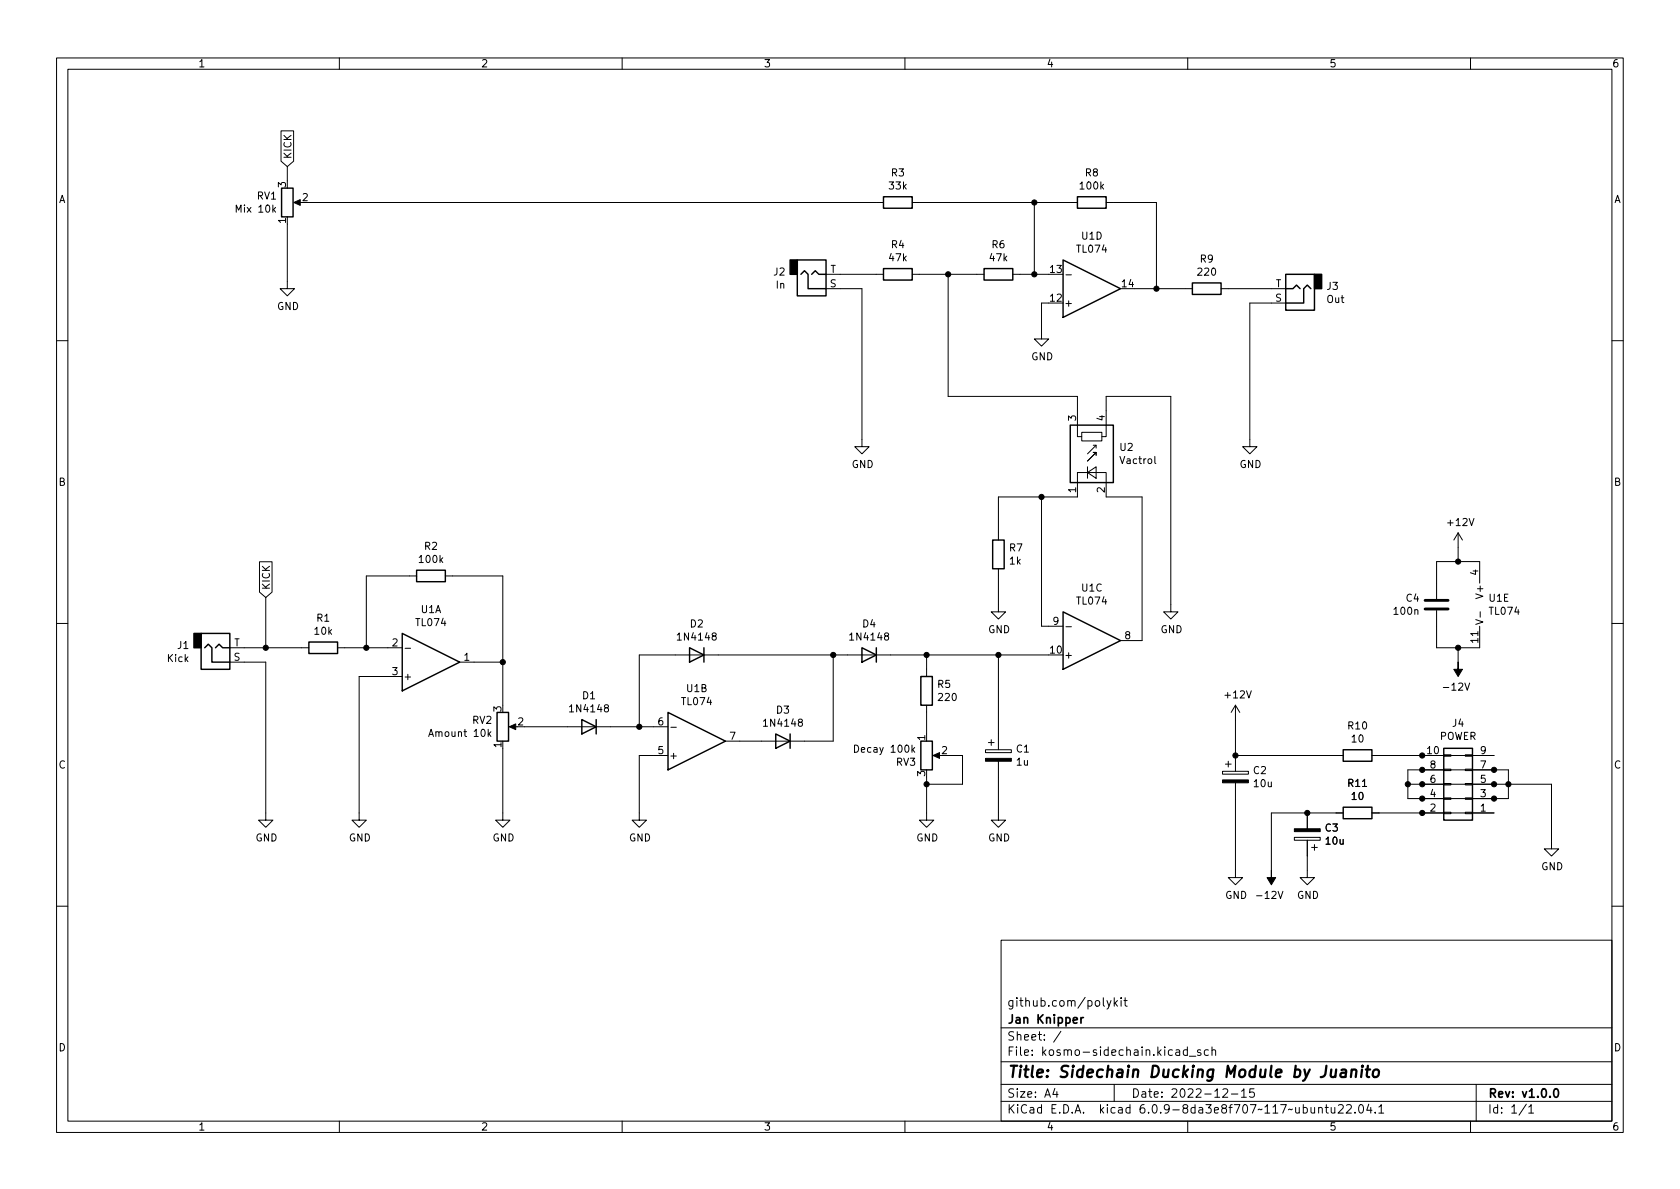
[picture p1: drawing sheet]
<svg xmlns="http://www.w3.org/2000/svg" width="297mm" height="210mm" viewBox="0 0 297 210" stroke-linecap="round" stroke-linejoin="round" font-family="sans-serif">
<g fill="none" stroke="#000" stroke-width=".18">
<path d="M10 10.2h277v190.1h-277zM12 12.2h273v186.1h-273zM60 10.2v2M110 10.2v2M160 10.2v2M210 10.2v2M260 10.2v2M49.7 23.1h2.2v5.4l-1.1 1-1.1-1zM50.8 39.6v11.4h1.3l-1.3 1.3-1.3-1.3h1.3M50.8 29.5v2.5M52.3 35.8h1M54.6 35.8h101.6"/>
<path d="M161.3 35.8h29.2M182.9 35.8v12.7M195.6 35.8h8.9v15.2M146 51h6.4v28h1.3l-1.3 1.3-1.3-1.3h1.3M146 48.5h10.2M161.3 48.5h12.7M167.6 48.5v21.6h22.9v7.1h.8M179.1 48.5h6.3M185.4 53.6h-1.3v6.3h1.3l-1.3 1.3-1.2-1.3h1.2M188.5 48.6h.9M200.7 51h10.1M215.9 51h11.4"/>
<path d="M227.3 53.6h-6.3v25.4h1.2l-1.2 1.3-1.3-1.3h1.3M10 60.2h2M191.3 76.4h3.5v1.6h-3.5zM193.3 78.7h.5v.5M193.8 78.7l-1.5 1.6M194.8 77.2h.8v-7.1h11.4v38.1h1.3l-1.3 1.3-1.3-1.3h1.3M285 60.2h2M45.9 99.3h2.2v5.4l-1.1 1-1.1-1zM176.5 95.5v-7.6h14v-4.3h5.1v4.3h6.3v25.4h-3.8M184.1 87.9v22.8h3.9M192.3 83.6l1.5-1.1v2.1zM192.3 82.5v2.1"/>
<path d="M193.3 80h.5v.5M193.8 80l-1.5 1.5M204.2 80.7v1.1l.2 .2M257.8 94.2l-.8 1.3M257.8 94.2v5.1M257.8 94.2l.8 1.3M10 110.2h2M40.6 117.1h6.4v27.9h1.3l-1.3 1.3-1.3-1.3h1.3M40.6 114.5h14M47 105.7v8.8M59.7 114.5h11.4M71.1 119.6h-7.6v25.4h1.3l-1.3 1.3-1.3-1.3h1.3"/>
<path d="M71.6 114.6h1M73.7 101.8h-8.9v12.7M78.7 101.8h10.2v22.9M81.3 117.1h7.6M147.3 115.8v15.3h-19M163.8 115.8v3.8M176.5 100.6v7.6h1.3l-1.3 1.3-1.2-1.3h1.2M176.5 115.8v16.8M185.4 115.8h-72.4v12.7M188.5 110.8h.9M254 107.9v6.6h7.6v-3.8M257.8 114.5v2.6"/>
<path d="M260.9 109.6l1.3 .4-1.3 .4M261.6 103.1v-3.8h-7.6v6.6M261.7 108.2v.9M285 110.2h2M86.4 129.8l.4 .4M86.8 129.4l-.5 .5M88.9 132.3v12.7h1.3l-1.3 1.3-1.3-1.3h1.3M90.4 128.5h1M92.7 128.5h25.4M118.1 133.6h-5.1v11.4h1.3l-1.3 1.3-1.2-1.3h1.2M118.6 128.6h1M161.4 132.5l.3 .5"/>
<path d="M161.7 132.2l-.5 .5M163.8 137.4v7.6h1.3l-1.3 1.3-1.2-1.3h1.2M163.8 124.7v5.1M165.4 133.6h1M167.6 133.6h2.6v5.1h-6.4M174.2 132.6h4.6v.5h-4.6zM174.8 131.3h1M175.3 130.8v1M176.5 134.6v10.4h1.3l-1.3 1.3-1.2-1.3h1.2M216.2 136.4h4.5v.5h-4.5zM216.7 135.1h1M217.2 134.6v1"/>
<path d="M218.4 138.4v16.8h1.3l-1.3 1.3-1.2-1.3h1.2M218.4 133.6h19.1M218.4 124.7l-.7 1.3M218.4 124.7v11.7M218.4 124.7l.8 1.3M242.6 133.6h21.6M248.9 138.7h25.4v11.4h1.3l-1.3 1.3-1.3-1.3h1.3M248.9 136.1h17.8v5.1h-17.8zM255.3 133.5h1.2v.2h-1.2zM255.3 136h1.2v.3h-1.2zM255.3 138.6h1.2v.2h-1.2zM259.1 133.5h1.2v.2h-1.2z"/>
<path d="M259.1 136h1.2v.3h-1.2zM259.1 138.6h1.2v.2h-1.2zM228.9 148.1h4.5v.5h-4.5zM231.1 148.6v6.6h1.3l-1.3 1.3-1.2-1.3h1.2M231.1 143.8v2.8M231.9 149.9h1M232.4 149.3v1.1M237.5 143.8h-12.7v10.1M242.6 143.8h21.6M255.3 141.1h1.2v.2h-1.2zM255.3 143.6h1.2v.3h-1.2zM259.1 141.1h1.2v.2h-1.2z"/>
<path d="M259.1 143.6h1.2v.3h-1.2zM10 160.2h2M177 166.3h108v32h-108zM195.7 176.9l.4 1M196.4 176.9l-.5 1.4-.2 .1M197 176.4v1.5M197.1 177.4l.5 .5M197.6 176.9l-.6 .6M198.2 176.4v.2M198.2 176.9v1M198.7 176.9h.6M198.9 176.4v1.3l.4 .2"/>
<path d="M285 160.2h2M60 198.3v2M110 198.3v2M160 198.3v2M177 194.8h108M177 191.8h108M177 187.8h108M177 181.8h108M186.5 192.5l-.4 1h1M186.9 193v1M187.6 182.4l-1.3 1.9M197 191.8v3"/>
<path d="M209.9 185.7l-.4-.1-.3 .3v.4l.2 .3h.5M209.9 185.1v1.5M210 198.3v2M210.3 186.8h1.1M212.3 185.7l-.4-.1-.2 .2 .1 .3 .5 .1v.4h-.6M213.6 185.7l-.4-.1-.3 .3v.4l.2 .3h.5M214.3 185.8l.2-.2 .4 .1v.9M214.3 185.1v1.5M216.2 192.7l.6-.2 .2 .2 .1 .3-1 1h1M217.7 193.5h1.2M219.5 193l.4-.5v1.5M219.5 194h.9"/>
<path d="M221.7 192.5h-.7l-.1 .7 .2-.1 .5 .1 .2 .2-.1 .5-.2 .1-.6-.1M233.1 196l.3-.2 .3 .1 .1 .9M233.1 195.8v1M234.3 195.8h.6M234.5 195.3v1.3l.4 .2M235.4 195.8v1h.4l.2-.1M236 195.8v1M236.6 195.5l.6-.2 .2 .2 .1 .3-.9 1h.9M238.1 195.5l.5-.2 .3 .2v.3l-.9 1h.9M239.6 196.7v.1M240.4 195.4l.2-.1a.81 .81 0 0 1 .6 .7 .81 .81 0 0 1-.3 .8h-.2a.81 .81 0 0 1-.6-.6 .81 .81 0 0 1 .3-.8zM242 195.3l-.4 1h1"/>
<path d="M242.4 195.8v1M243.1 196.7v.1M243.8 195.8l.4-.5v1.5M243.8 196.8h.8M260 198.3v2M261 191.8v6.5M269.9 195.3l-1.3 1.9M270.3 195.8l.4-.5v1.5M270.3 196.8h.9"/>
</g>
<path d="M191.1 179.9v1M191.6 179.9l-.3 .1-.2 .2M274.9 192.6l.2-.1a.81 .81 0 0 1 .5 .7 .81 .81 0 0 1-.3 .8h-.1a.82 .82 0 0 1-.6-.6 .82 .82 0 0 1 .3-.8z" fill="none" stroke="#000" stroke-width=".3"/>
<path d="M237.2 189.2l.2-.1 .6 .1-.1 1.3M238 189.6l-.7 .1a.4 .4 0 0 0-.3 .3 .4 .4 0 0 0 .2 .5l.7-.1M239 189.3a.49 .49 0 0 1 .8 .1l-.1 1.1M239 189.1l-.2 1.4M240.8 189.1l-.1 1.4M240.9 188.5l-.1 .1 .1 .1 .1-.1-.1-.1v.2M241.5 189.1h.8M241.9 188.5l-.3 1.7 .1 .2 .4 .1M242.9 189.3a.52 .52 0 0 1 .5-.2 .52 .52 0 0 1 .4 .4v.6a.55 .55 0 0 1-.6 .4 .55 .55 0 0 1-.5-.4z" fill="none" stroke="#000" stroke-width=".4"/>
<g fill="none" stroke="#000" stroke-width=".25">
<path d="M49.8 33.3h2v5h-2zM156.2 34.8h5.1v2h-5.1zM190.5 34.8h5.1v2h-5.1zM141 46h5v6.3h-5zM141.6 48.5l.6-.6 .7 .6v2.5h3.1M143.5 48.5l.6-.6 .7 .6h1.2M156.2 47.5h5.1v2h-5.1zM174 47.5h5.1v2h-5.1zM188 46l10.1 5-10.1 5.1zM210.8 50h5.1v2.1h-5.1zM227.3 48.5h5.1v6.4h-5.1zM227.3 51h1.3l.6-.6 .7 .6"/>
<path d="M231.8 51l-.7-.6-.6 .6v2.6h-3.2M189.2 75.2h7.6v10.1h-7.6zM175.5 95.5h2v5.1h-2zM35.6 112h5v6.4h-5zM36.2 114.5l.6-.6 .7 .6v2.6h3.1M38.1 114.5l.6-.6 .7 .6h1.2M54.6 113.5h5.1v2.1h-5.1zM71.1 112l10.2 5.1-10.2 5.1zM73.7 100.8h5v2.1h-5zM121.9 114.5l2.6 1.3-2.6 1.3zM124.5 114.5v2.6M152.4 114.5l2.5 1.3-2.5 1.3z"/>
<path d="M154.9 114.5v2.6M162.8 119.6h2v5.1h-2zM188 108.2l10.1 5.1-10.1 5.1zM87.9 126h2v5.1h-2zM102.9 127.2l2.5 1.3-2.5 1.3zM105.4 127.2v2.6M118.1 126l10.2 5.1-10.2 5zM137.2 129.8l2.5 1.3-2.5 1.2zM139.7 129.8v2.5M162.8 131.1h2v5h-2zM237.5 132.6h5.1v2h-5.1zM255.3 132.3h5v12.7h-5z"/>
<path d="M237.5 142.7h5.1v2.1h-5.1z"/>
</g>
<g fill="#000" stroke="#000" stroke-width=".18">
<path d="M51.9 35.8l1.2-.5v1zM257.8 117.1v1.3h.8l-.8 1.2-.8-1.2h.8zM90 128.5l1.2-.5v1zM165 133.6l1.1-.5v1zM174.2 134.1h4.6v.5h-4.6zM216.2 137.9h4.5v.5h-4.5zM224.8 153.9v1.3h.8l-.8 1.3-.8-1.3h.8zM228.9 146.6h4.5v.5h-4.5z"/>
<circle cx="182.9" cy="35.8" r=".46"/>
<circle cx="167.6" cy="48.5" r=".46"/>
<circle cx="182.9" cy="48.5" r=".46"/>
<circle cx="204.5" cy="51" r=".46"/>
<circle cx="184.1" cy="87.9" r=".46"/>
<circle cx="257.8" cy="99.3" r=".46"/>
<circle cx="47" cy="114.5" r=".46"/>
<circle cx="64.8" cy="114.5" r=".46"/>
<circle cx="88.9" cy="117.1" r=".46"/>
<circle cx="147.3" cy="115.8" r=".46"/>
<circle cx="163.8" cy="115.8" r=".46"/>
<circle cx="176.5" cy="115.8" r=".46"/>
<circle cx="257.8" cy="114.5" r=".46"/>
<circle cx="113" cy="128.5" r=".46"/>
<circle cx="163.8" cy="138.7" r=".46"/>
<circle cx="218.4" cy="133.6" r=".46"/>
<circle cx="248.9" cy="138.7" r=".46"/>
<circle cx="251.5" cy="136.1" r=".46"/>
<circle cx="251.5" cy="138.7" r=".46"/>
<circle cx="251.5" cy="133.6" r=".46"/>
<circle cx="264.2" cy="138.7" r=".46"/>
<circle cx="264.2" cy="136.1" r=".46"/>
<circle cx="266.7" cy="138.7" r=".46"/>
<circle cx="231.1" cy="143.8" r=".46"/>
<circle cx="251.5" cy="141.2" r=".46"/>
<circle cx="251.5" cy="143.8" r=".46"/>
<circle cx="264.2" cy="141.2" r=".46"/>
</g>
<path d="M139.7 46h1.3v2.5h-1.3zM232.4 48.5h1.3v2.5h-1.3zM34.3 112h1.3v2.5h-1.3z" fill="#000" stroke="#000" stroke-width=".25"/>
<path d="M252 107.7h4M252 106.2h4" fill="none" stroke="#000" stroke-width=".51"/>
<text font-size="2.8" x="178" y="190.6">Title: Sidechain Ducking Module by Juanito</text>
<g font-size="2.1">
<text x="178" y="178">github.com/polykit</text>
<text x="178" y="184">Sheet: /</text>
<text x="178" y="181">Jan Knipper</text>
<text x="178" y="186.7">File: kosmo-sidechain.kicad_sch</text>
<text x="178" y="196.9">KiCad E.D.A. kicad 6.0.9-8da3e8f707~117~ubuntu22.04.1</text>
<text x="178" y="194.1">Size: A4</text>
<text x="200" y="194.1">Date: 2022-12-15</text>
<text x="263" y="194.1">Rev: v1.0.0</text>
<text x="263" y="196.9">Id: 1/1</text>
</g>
<g font-size="1.8">
<text x="35" y="11.9">1</text>
<text x="85" y="11.9">2</text>
<text x="135" y="11.9">3</text>
<text x="185" y="11.9">4</text>
<text x="235" y="11.9">5</text>
<text x="285" y="11.9">6</text>
<text x="51.5" y="28.2" transform="rotate(-90 51.5 28.2)">KICK</text>
<text x="10.3" y="35.9">A</text>
<text x="45.5" y="35.3">RV1</text>
<text x="50.5" y="33.1" transform="rotate(-90 50.5 33.1)">3</text>
<text x="53.5" y="35.6">2</text>
<text x="157.3" y="33.5">33k</text>
<text x="157.6" y="31.2">R3</text>
<text x="191.1" y="33.5">100k</text>
<text x="191.9" y="31.2">R8</text>
<text x="285.3" y="35.9">A</text>
<text x="42" y="37.6">Mix 10k</text>
<text x="50.5" y="39.5" transform="rotate(-90 50.5 39.5)">1</text>
<text x="157.3" y="46.2">47k</text>
<text x="157.6" y="43.9">R4</text>
<text x="175.1" y="46.2">47k</text>
<text x="175.4" y="43.9">R6</text>
<text x="190.5" y="44.7">TL074</text>
<text x="191.3" y="42.4">U1D</text>
<text x="212.2" y="46.4">R9</text>
<text x="136.8" y="48.7">J2</text>
<text x="137.2" y="51">In</text>
<text x="146.7" y="50.8">S</text>
<text x="146.8" y="48.3">T</text>
<text x="185.7" y="53.3">12</text>
<text x="185.7" y="48.3">13</text>
<text x="198.4" y="50.8">14</text>
<text x="211.9" y="48.7">220</text>
<text x="225.5" y="53.3">S</text>
<text x="225.5" y="50.8">T</text>
<text x="234.6" y="53.6">Out</text>
<text x="234.6" y="51.3">J3</text>
<text x="49" y="54.8">GND</text>
<text x="188.1" y="54.2">+</text>
<text x="182.3" y="63.7">GND</text>
<text x="190.2" y="74.4" transform="rotate(-90 190.2 74.4)">3</text>
<text x="195.3" y="74.4" transform="rotate(-90 195.3 74.4)">4</text>
<text x="150.6" y="82.7">GND</text>
<text x="198" y="79.7">U2</text>
<text x="198.2" y="82">Vactrol</text>
<text x="219.1" y="82.7">GND</text>
<text x="10.3" y="85.9">B</text>
<text x="190.2" y="87.1" transform="rotate(-90 190.2 87.1)">1</text>
<text x="195.3" y="87.1" transform="rotate(-90 195.3 87.1)">2</text>
<text x="285.3" y="85.9">B</text>
<text x="256.1" y="93">+12V</text>
<text x="74.2" y="99.5">100k</text>
<text x="75.1" y="97.2">R2</text>
<text x="178.5" y="97.5">R7</text>
<text x="178.5" y="99.8">1k</text>
<text x="261.4" y="101.7" transform="rotate(-90 261.4 101.7)">4</text>
<text x="47.7" y="104.4" transform="rotate(-90 47.7 104.4)">KICK</text>
<text x="190.5" y="106.9">TL074</text>
<text x="191.3" y="104.6">U1C</text>
<text x="248.6" y="106.4">C4</text>
<text x="262.3" y="105.5" transform="rotate(-90 262.3 105.5)">V+</text>
<text x="263.3" y="106.4">U1E</text>
<text x="55.7" y="112.2">10k</text>
<text x="56" y="109.9">R1</text>
<text x="73.6" y="110.7">TL074</text>
<text x="74.4" y="108.4">U1A</text>
<text x="120.1" y="113.3">1N4148</text>
<text x="122.1" y="110.9">D2</text>
<text x="150.6" y="113.3">1N4148</text>
<text x="152.5" y="110.9">D4</text>
<text x="174.7" y="112">GND</text>
<text x="186.2" y="110.5">9</text>
<text x="198.9" y="113">8</text>
<text x="205.2" y="112">GND</text>
<text x="246.6" y="108.7">100n</text>
<text x="261.4" y="113.6" transform="rotate(-90 261.4 113.6)">11</text>
<text x="263.4" y="108.7">TL074</text>
<text x="29.6" y="117.1">Kick</text>
<text x="31.4" y="114.8">J1</text>
<text x="41.3" y="116.8">S</text>
<text x="41.4" y="114.3">T</text>
<text x="69.4" y="114.3">2</text>
<text x="69.4" y="119.4">3</text>
<text x="82.1" y="116.8">1</text>
<text x="185.7" y="115.6">10</text>
<text x="188.1" y="116.5">+</text>
<text x="71.2" y="120.3">+</text>
<text x="88.6" y="125.8" transform="rotate(-90 88.6 125.8)">3</text>
<text x="101" y="126">1N4148</text>
<text x="103" y="123.6">D1</text>
<text x="120.6" y="124.7">TL074</text>
<text x="121.4" y="122.4">U1B</text>
<text x="165.8" y="121.6">R5</text>
<text x="166" y="123.9">220</text>
<text x="216.7" y="123.5">+12V</text>
<text x="255.6" y="122.1">-12V</text>
<text x="76.3" y="130.3">Amount 10k</text>
<text x="83.5" y="128">RV2</text>
<text x="91.6" y="128.3">2</text>
<text x="116.3" y="128.3">6</text>
<text x="129" y="130.8">7</text>
<text x="135.3" y="128.5">1N4148</text>
<text x="137.3" y="126.2">D3</text>
<text x="163.6" y="130.9" transform="rotate(-90 163.6 130.9)">1</text>
<text x="238.4" y="129">R10</text>
<text x="239" y="131.3">10</text>
<text x="254.5" y="130.8">POWER</text>
<text x="256.8" y="128.5">J4</text>
<text x="10.3" y="135.9">C</text>
<text x="88.6" y="132.2" transform="rotate(-90 88.6 132.2)">1</text>
<text x="116.3" y="133.3">5</text>
<text x="118.2" y="134.2">+</text>
<text x="151.6" y="133.1">Decay 100k</text>
<text x="158.5" y="135.4">RV3</text>
<text x="163.6" y="137.3" transform="rotate(-90 163.6 137.3)">3</text>
<text x="166.5" y="133.3">2</text>
<text x="179.7" y="133.1">C1</text>
<text x="179.8" y="135.4">1u</text>
<text x="221.6" y="136.9">C2</text>
<text x="252.4" y="133.3">10</text>
<text x="252.9" y="135.9">8</text>
<text x="261.8" y="135.9">7</text>
<text x="261.8" y="133.3">9</text>
<text x="285.3" y="135.9">C</text>
<text x="221.8" y="139.2">10u</text>
<text x="238.4" y="139.1">R11</text>
<text x="239" y="141.4">10</text>
<text x="252.9" y="143.5">2</text>
<text x="252.9" y="141">4</text>
<text x="252.9" y="138.4">6</text>
<text x="261.8" y="143.5">1</text>
<text x="261.8" y="141">3</text>
<text x="261.8" y="138.4">5</text>
<text x="45.2" y="148.8">GND</text>
<text x="61.7" y="148.8">GND</text>
<text x="87.1" y="148.8">GND</text>
<text x="111.2" y="148.8">GND</text>
<text x="162" y="148.8">GND</text>
<text x="174.7" y="148.8">GND</text>
<text x="234.3" y="147">C3</text>
<text x="234.5" y="149.3">10u</text>
<text x="272.5" y="153.9">GND</text>
<text x="216.6" y="158.9">GND</text>
<text x="222.5" y="158.9">-12V</text>
<text x="229.3" y="158.9">GND</text>
<text x="10.3" y="185.9">D</text>
<text x="285.3" y="185.9">D</text>
<text x="35" y="199.9">1</text>
<text x="85" y="199.9">2</text>
<text x="135" y="199.9">3</text>
<text x="185" y="199.9">4</text>
<text x="235" y="199.9">5</text>
<text x="285" y="199.9">6</text>
</g>
</svg>
